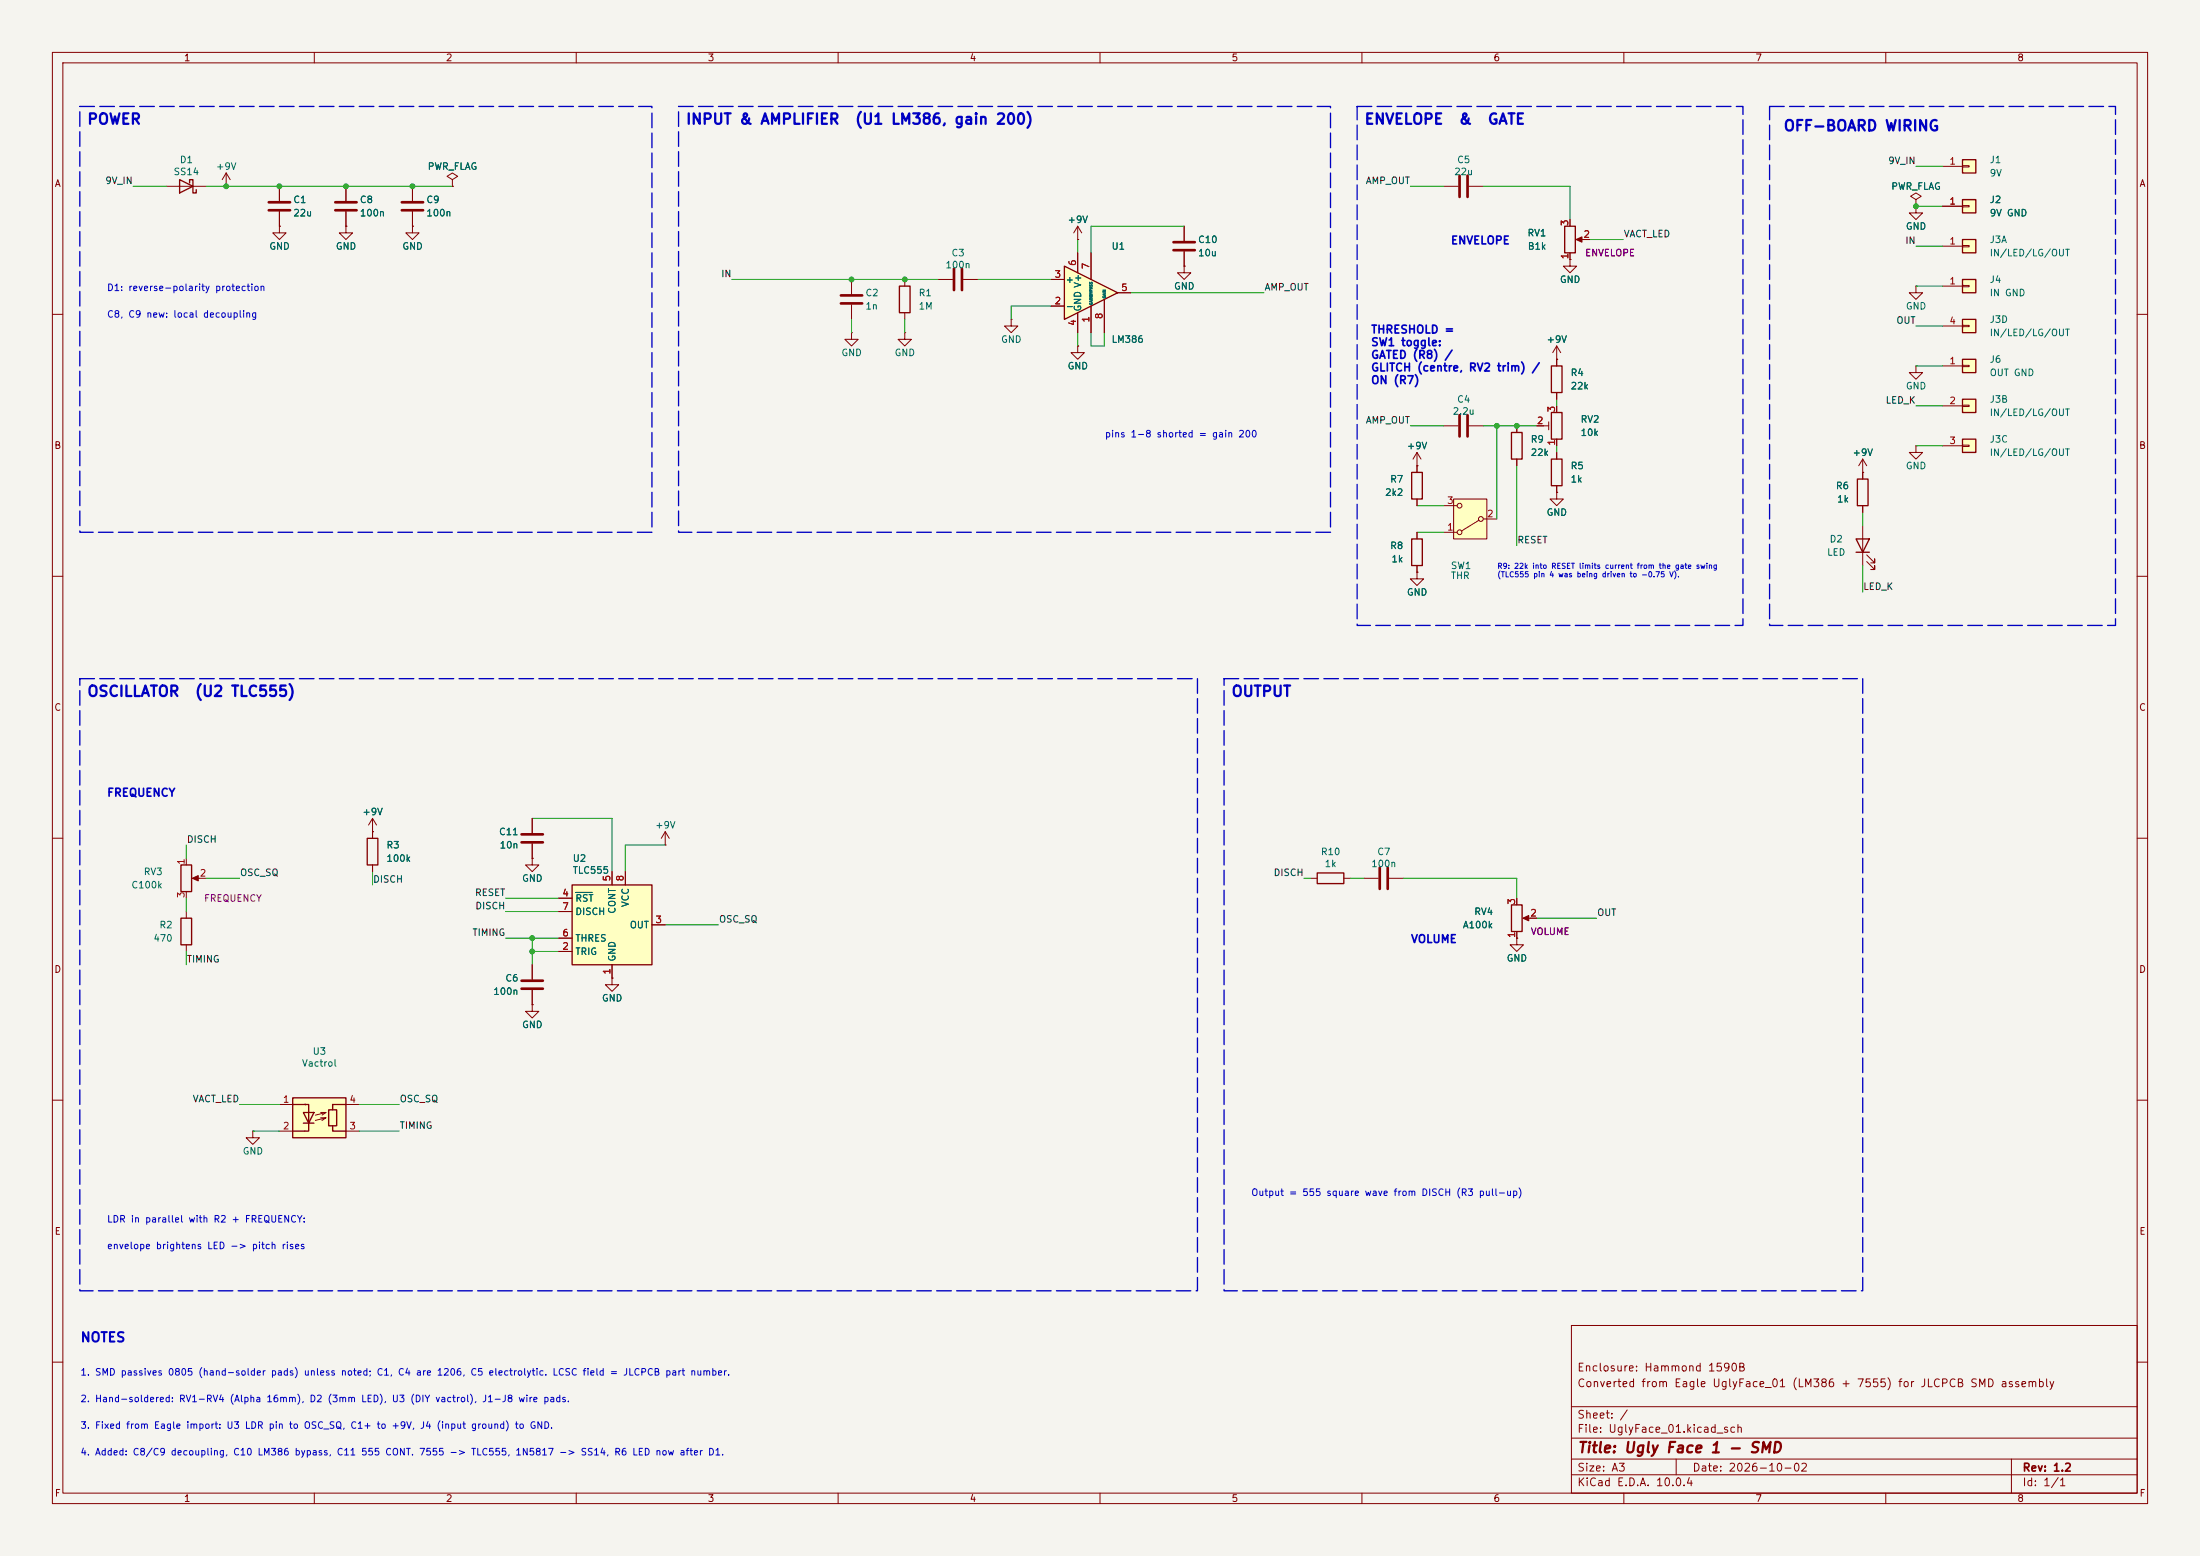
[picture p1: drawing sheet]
<svg xmlns="http://www.w3.org/2000/svg" width="420mm" height="297mm" viewBox="0 0 420 297" stroke-linecap="round" stroke-linejoin="round" font-family="sans-serif">
<path d="M0 0h420v297h-420z" fill="#f5f4ef" stroke="#f5f4ef" stroke-width=".19"/>
<g fill="none" stroke="#840000" stroke-width=".19">
<path d="M10 10h400v277h-400zM12 12h396v273h-396zM60 10v2M110 10v2M160 10v2M210 10v2M260 10v2M310 10v2M360 10v2M10 60h2M408 60h2M365.8 85.1v1.3h1.2l-1.2 1.2-1.3-1.2h1.3"/>
<path d="M365.8 85.1h.1M10 110h2M408 110h2M10 160h2M71.1 158.8v1.2M101.6 156.2v2.8M408 160h2M71.1 165.1v1.3M101.6 163.8v1.3h1.3l-1.3 1.3-1.3-1.3h1.3M101.6 163.8h.1M101.6 161v2.8M10 210h2"/>
<path d="M408 210h2M300 253h108v32h-108zM10 260h2M300 278.5h108M300 274.5h108M300 268.5h108M320 278.5v3M384 278.5v6.5M408 260h2M60 285v2M110 285v2M160 285v2"/>
<path d="M210 285v2M260 285v2M300 281.5h108M310 285v2M360 285v2"/>
</g>
<path d="M70.1 160h2v5.1h-2z" fill="none" stroke="#840000" stroke-width=".25"/>
<path d="M99.6 159.3h4M99.6 160.8h4" fill="none" stroke="#840000" stroke-width=".51"/>
<path d="M109.2 168.9h15.3v15.3h-15.3z" fill="#ffffc2"/>
<path d="M296.2 78.7h2v5.1h-2zM269.5 90.2h2v5.1h-2zM269.5 102.9h2v5.1h-2zM34.5 165.1h2.1v5.1h-2.1zM109.2 168.9h15.3v15.3h-15.3zM251.5 166.6h5v2.1h-5zM288.5 172.7h2.1v5.1h-2.1z" fill="none" stroke="#840000" stroke-width=".25"/>
<g fill="none" stroke="#840000" stroke-width=".19">
<path d="M297.2 68.6h.1M297.2 66l-.8 1.3M297.2 66l.7 1.3M297.2 66v2.6M297.2 77.5v1.2M270.5 88.9v1.3M270.5 95.3v1.2M293.4 81.3h2.3M295.7 80.5v1.5M297.2 83.8v1.3M270.5 101.6v1.3M270.5 108v1.2"/>
<path d="M71.1 158.8h.1M71.1 156.2l-.7 1.3M71.1 156.2l.8 1.3M71.1 156.2v2.6M127 158.8l-.8 1.2M127 158.8l.8 1.2M127 158.8v2.5M35.6 163.8v1.3M35.6 170.2v1.3M37.1 167.6h2.3M106.7 171.5h2.5M106.7 179.1h2.5"/>
<path d="M106.7 174h2.5M116.8 166.4v2.5M119.4 166.4v2.5M124.5 176.5h2.5M127 161.3h.1M250.2 167.6h1.3M256.5 167.6h1.3M260.3 167.6h2.8M265.2 167.6h2.8M289.6 179.1v1.2h1.2l-1.2 1.3-1.3-1.3h1.3M289.6 179.1h.1M289.6 171.5v1.2"/>
<path d="M289.6 177.8v1.3M291.1 175.3h2.3M106.7 181.6h2.5M116.8 184.2v2.5"/>
</g>
<path d="M109.9 170.3h3.1" fill="none" stroke="#006464" stroke-width=".19"/>
<path d="M263.4 165.6v4.1M264.9 165.6v4.1" fill="none" stroke="#840000" stroke-width=".51"/>
<g fill="#840000" stroke="#840000" stroke-width=".19">
<path d="M36.7 167.6l1.1-.5v1z"/>
<path d="M290.7 175.3l1.1-.5v1z"/>
</g>
<path d="M374.6 83.8h2.6v2.6h-2.6z" fill="#ffffc2"/>
<path d="M296.2 69.9h2v5h-2zM374.6 83.8h2.6v2.6h-2.6z" fill="none" stroke="#840000" stroke-width=".25"/>
<path d="M297.2 68.6v1.3M297.2 74.9v1.3M370.8 85.1h3.8M374.6 85h1.3v.2h-1.3zM270.5 109.2v1.3h1.3l-1.3 1.3-1.3-1.3h1.3M270.5 109.2h.1" fill="none" stroke="#840000" stroke-width=".19"/>
<path d="M277.5 95.3h6.3v7.6h-6.3z" fill="#ffffc2"/>
<g fill="none" stroke="#840000" stroke-width=".19">
<path d="M275.6 35.6h2.8M280.4 35.6h2.8M270.5 88.9h.1M270.5 86.4l-.8 1.2M270.5 86.4l.8 1.2M270.5 86.4v2.5M275.6 96.5h2.5M275.6 81.3h2.8M277.5 95.3h6.3v7.6h-6.3zM280.4 81.3h2.8M282.3 99.3l-3.3 2M283.2 99.1h2.5"/>
<path d="M289.6 81.3v1.3M289.6 87.6v1.3M297.2 94v1.3h1.2l-1.2 1.2-1.3-1.2h1.3M297.2 94h.1M297.2 86.4v1.2M297.2 92.7v1.3M275.6 101.6h2.5"/>
<circle cx="278.6" cy="96.5" r=".46"/>
<circle cx="282.7" cy="99.1" r=".46"/>
<circle cx="278.6" cy="101.6" r=".46"/>
</g>
<path d="M278.6 33.5v4.1M280.2 33.5v4.1M278.6 79.2v4.1M280.2 79.2v4.1" fill="none" stroke="#840000" stroke-width=".51"/>
<path d="M288.5 82.6h2.1v5h-2.1zM296.2 87.6h2v5.1h-2z" fill="none" stroke="#840000" stroke-width=".25"/>
<path d="M374.6 68.6h2.6v2.5h-2.6z" fill="#ffffc2"/>
<path d="M374.6 68.6h2.6v2.5h-2.6z" fill="none" stroke="#840000" stroke-width=".25"/>
<path d="M370.8 69.9h3.8M374.6 69.7h1.3v.3h-1.3z" fill="none" stroke="#840000" stroke-width=".19"/>
<path d="M374.6 76.2h2.6v2.5h-2.6z" fill="#ffffc2"/>
<path d="M298.7 43.2h2v5.1h-2zM374.6 76.2h2.6v2.5h-2.6zM34.5 175.3h2.1v5h-2.1z" fill="none" stroke="#840000" stroke-width=".25"/>
<g fill="none" stroke="#840000" stroke-width=".19">
<path d="M66 35.6v2.8M78.7 35.6v2.8M86.4 34.3l1-.6-1-.7-1.1 .7 1.1 .6v1.3M86.4 35.6h.1M66 43.2v1.3h1.3l-1.3 1.2-1.2-1.2h1.2M66 43.2h.1M66 40.4v2.8M78.7 43.2v1.3h1.3l-1.3 1.2-1.2-1.2h1.2M78.7 43.2h.1M78.7 40.4v2.8M299.7 49.5v1.3h1.3l-1.3 1.3-1.3-1.3h1.3M299.7 49.5h.1"/>
<path d="M299.7 41.9v1.3M299.7 48.3v1.2M301.2 45.7h2.3M370.8 77.5h3.8M374.6 77.3h1.3v.3h-1.3zM35.6 174v1.3M35.6 180.3v1.3M116.8 186.7v1.3h1.3l-1.3 1.2-1.2-1.2h1.2M116.8 186.7h.1"/>
</g>
<path d="M300.9 45.7l1.1-.5v1z" fill="#840000" stroke="#840000" stroke-width=".19"/>
<path d="M64 38.6h4.1M76.7 38.6h4.1M64 40.1h4.1M76.7 40.1h4.1" fill="none" stroke="#840000" stroke-width=".51"/>
<path d="M55.9 209.6h10.1v7.6h-10.1z" fill="#ffffc2"/>
<path d="M55.9 209.6h10.1v7.6h-10.1zM55.9 210.8h2.5M57.9 212.3h2l-1 2.1zM57.9 214.4h2M58.2 210.8h.7v5.1h-3M62.7 211.8h1.6v3.1h-1.6zM63.5 214.9v1h2.5M66 210.8h-2.5v1" fill="none" stroke="#840000" stroke-width=".25"/>
<g fill="none" stroke="#840000" stroke-width=".19">
<path d="M101.6 191.8v1.2h1.3l-1.3 1.3-1.3-1.3h1.3M101.6 191.8h.1M101.6 184.2v2.7M101.6 189v2.8M48.3 215.9v1.3h1.2l-1.2 1.2-1.3-1.2h1.3M48.3 215.9h.1M53.3 210.8h2.6M53.3 215.9h2.6M61.2 212.3h1l-.7 .6M61.2 213.4h1l-.7 .5M62.2 212.3l-2 .6M62.2 213.4l-2 .5"/>
<path d="M66 210.8h2.6M66 215.9h2.6"/>
</g>
<path d="M99.6 187.2h4M99.6 188.7h4" fill="none" stroke="#840000" stroke-width=".51"/>
<path d="M374.6 38.1h2.6v2.5h-2.6z" fill="#ffffc2"/>
<path d="M374.6 38.1h2.6v2.5h-2.6z" fill="none" stroke="#840000" stroke-width=".25"/>
<path d="M370.8 39.4h3.8M374.6 39.2h1.3v.3h-1.3z" fill="none" stroke="#840000" stroke-width=".19"/>
<path d="M374.6 45.7h2.6v2.6h-2.6z" fill="#ffffc2"/>
<path d="M374.6 45.7h2.6v2.6h-2.6z" fill="none" stroke="#840000" stroke-width=".25"/>
<path d="M370.8 47h3.8M374.6 46.9h1.3v.2h-1.3z" fill="none" stroke="#840000" stroke-width=".19"/>
<path d="M374.6 53.3h2.6v2.6h-2.6z" fill="#ffffc2"/>
<path d="M374.6 53.3h2.6v2.6h-2.6z" fill="none" stroke="#840000" stroke-width=".25"/>
<path d="M370.8 54.6h3.8M374.6 54.5h1.3v.2h-1.3z" fill="none" stroke="#840000" stroke-width=".19"/>
<path d="M374.6 30.5h2.6v2.5h-2.6z" fill="#ffffc2"/>
<path d="M34.3 34.3l2.5 1.3-2.5 1.2zM36.2 34.9v-.6h.6v2.5h.7v-.6M374.6 30.5h2.6v2.5h-2.6zM354.6 91.4h2v5.1h-2zM354.3 102.9h2.6l-1.3 2.5zM354.3 105.4h2.6" fill="none" stroke="#840000" stroke-width=".25"/>
<g fill="none" stroke="#840000" stroke-width=".19">
<path d="M31.7 35.6h7.7M370.8 31.8h3.8M374.6 31.6h1.3v.3h-1.3zM162.6 53.3v2.8M162.6 58.2v2.8M162.6 63.5v1.3h1.2l-1.2 1.2-1.3-1.2h1.3M162.6 63.5h.1M172.7 63.5v1.3h1.3l-1.3 1.2-1.3-1.2h1.3M172.7 63.5h.1M355.6 90.2h.1M355.6 87.6v3.8M355.6 96.5v1.3"/>
<path d="M355.6 87.6l-.8 1.3M355.6 87.6l.8 1.3M355.6 100.3v7.7M356.4 107.2l1.5 1.5v-.7v.7h-.8M356.4 105.9l1.5 1.5v-.7v.7h-.8"/>
</g>
<path d="M160.5 56.4h4.1M160.5 57.9h4.1" fill="none" stroke="#840000" stroke-width=".51"/>
<path d="M203.2 50.8l10.2 5.1-10.2 5.1z" fill="#ffffc2"/>
<path d="M171.7 54.6h2v5.1h-2zM203.2 50.8l10.2 5.1-10.2 5.1z" fill="none" stroke="#840000" stroke-width=".25"/>
<g fill="none" stroke="#840000" stroke-width=".19">
<path d="M53.3 35.6v2.8M53.3 43.2v1.3h1.3l-1.3 1.2-1.2-1.2h1.2M53.3 43.2h.1M53.3 40.4v2.8M172.7 53.3v1.3M172.7 59.7v1.3M179.1 53.3h2.8M183.9 53.3h2.8M200.7 58.4h2.5M200.7 53.3h2.5M205.7 45.7h.1M205.7 43.2v2.5"/>
<path d="M205.7 48.3v3.8M205.7 59.7v3.8M205.7 43.2l-.7 1.3M205.7 43.2l.8 1.3M208.3 48.3v5M208.3 58.4v5.1M210.8 57.2v6.3M213.4 55.9h2.5M226.1 50.8v1.3h1.2l-1.2 1.2-1.3-1.2h1.3M226.1 50.8h.1M226.1 43.2v2.8M226.1 48v2.8"/>
<path d="M193 61v1.2h1.3l-1.3 1.3-1.2-1.3h1.2M193 61h.1M205.7 66v1.3h1.3l-1.3 1.3-1.2-1.3h1.2M205.7 66h.1"/>
</g>
<path d="M51.3 38.6h4.1M51.3 40.1h4.1M182.1 51.3v4.1M183.6 51.3v4.1M224 46.2h4.1M224 47.8h4.1" fill="none" stroke="#840000" stroke-width=".51"/>
<path d="M374.6 61h2.6v2.5h-2.6z" fill="#ffffc2"/>
<path d="M374.6 61h2.6v2.5h-2.6z" fill="none" stroke="#840000" stroke-width=".25"/>
<g fill="none" stroke="#840000" stroke-width=".19">
<path d="M43.2 35.6h.1M43.2 33l-.8 1.3M43.2 33l.7 1.3M43.2 33v2.6M53.3 35.6v2.8M66 35.6v2.8M78.7 35.6v2.8M86.4 35.6h.1M365.8 39.4v1.2h1.2l-1.2 1.3-1.3-1.3h1.3M365.8 39.4h.1M365.8 38.1l1-.6-1-.7-1.1 .7 1.1 .6v1.3M370.8 39.4h3.8"/>
<path d="M53.3 43.2h.1M53.3 40.4v2.8M66 43.2h.1M66 40.4v2.8M78.7 43.2h.1M78.7 40.4v2.8M200.7 58.4h2.5M200.7 53.3h2.5M205.7 45.7h.1M205.7 48.3v3.8M205.7 59.7v3.8M208.3 48.3v5"/>
<path d="M208.3 58.4v5.1M210.8 57.2v6.3M213.4 55.9h2.5M226.1 50.8h.1M226.1 43.2v2.8M226.1 48v2.8M299.7 49.5h.1M299.7 41.9v1.3M299.7 48.3v1.2M302.3 45.7h1.2M365.8 54.6v1.3h1.2l-1.2 1.3-1.3-1.3h1.3M365.8 54.6h.1"/>
<path d="M205.7 66h.1M297.2 68.6h.1M297.2 68.6v1.3M297.2 74.9v1.3M297.2 77.5v1.2M365.8 69.9v1.2h1.2l-1.2 1.3-1.3-1.3h1.3M365.8 69.9h.1M370.8 62.2h3.8M374.6 62.1h1.3v.3h-1.3zM270.5 88.9h.1M270.5 88.9v1.3M270.5 95.3v1.2"/>
<path d="M289.6 81.3v1.3M289.6 87.6v1.3M293.4 81.3h1.2M297.2 94h.1M297.2 83.8v1.3M297.2 86.4v1.2M297.2 92.7v1.3M355.6 90.2h.1M355.6 90.2v1.2M355.6 96.5v1.3M270.5 109.2h.1M270.5 101.6v1.3"/>
<path d="M270.5 108v1.2M71.1 158.8h.1M71.1 158.8v1.2M101.6 156.2v2.8M71.1 165.1v1.3M101.6 163.8h.1M101.6 161v2.8M106.7 171.5h2.5M106.7 179.1h2.5M106.7 174h2.5M116.8 166.4v2.5M119.4 166.4v2.5"/>
<path d="M124.5 176.5h2.5M289.6 179.1h.1M289.6 171.5v1.2M289.6 177.8v1.3M292.1 175.3h1.3M101.6 191.8h.1M101.6 184.2v2.7M101.6 189v2.8M106.7 181.6h2.5M116.8 186.7h.1M116.8 184.2v2.5"/>
</g>
<g fill="none" stroke="#009600" stroke-width=".19">
<path d="M25.4 35.6h6.3M39.4 35.6h47M269.2 35.6h6.4M283.2 35.6h16.5v6.3M365.8 39.4h5M365.8 31.8h5M139.7 53.3h39.4M186.7 53.3h14M200.7 58.4h-7.7v2.6M205.7 45.7v2.6M215.9 55.9h25.4M226.1 43.2h-17.8v5.1"/>
<path d="M303.5 45.7h6.4M365.8 47h5M365.8 54.6h5M162.6 61v2.5M172.7 61v2.5M205.7 63.5v2.5M208.3 63.5v2.5h2.5v-2.5M297.2 76.2v1.3M365.8 77.5h5M365.8 69.9h5M365.8 62.2h5M269.2 81.3h6.4"/>
<path d="M270.5 96.5h5.1M283.2 81.3h10.2M285.7 81.3v17.8M289.6 88.9v15.2M297.2 85.1v1.3M355.6 97.8v2.5M365.8 85.1h5M270.5 101.6h5.1M355.6 108v5M101.6 156.2h15.2v10.2M35.6 161.3v2.5M35.6 171.5v2.5"/>
<path d="M39.4 167.6h6.3M71.1 166.4v2.5M96.5 174h10.2M96.5 171.5h10.2M96.5 179.1h10.2M101.6 179.1v5.1M127 161.3h-7.6v5.1M127 176.5h10.2M248.9 167.6h1.3M257.8 167.6h2.5M268 167.6h21.6v3.9M293.4 175.3h11.4"/>
<path d="M35.6 181.6v2.6M101.6 181.6h5.1M45.7 210.8h7.6M48.3 215.9h5M68.6 215.9h7.6M68.6 210.8h7.6"/>
</g>
<path d="M15.2 20.3h109.3v81.3h-109.3zM129.5 20.3h124.5v81.3h-124.5zM259.1 20.3h73.6v99.1h-73.6zM337.8 20.3h66.1v99.1h-66.1zM15.2 129.5h213.4v116.9h-213.4zM233.7 129.5h121.9v116.9h-121.9z" fill="none" stroke="#0000c2" stroke-width=".25" stroke-dasharray="2.8 1"/>
<path d="M109.9 170.3h3.1" fill="none" stroke="#006464" stroke-width=".19"/>
<g fill="#009600" stroke="#009600" stroke-width=".19">
<circle cx="285.7" cy="81.3" r=".46"/>
<circle cx="162.6" cy="53.3" r=".46"/>
<circle cx="172.7" cy="53.3" r=".46"/>
<circle cx="43.2" cy="35.6" r=".46"/>
<circle cx="53.3" cy="35.6" r=".46"/>
<circle cx="78.7" cy="35.6" r=".46"/>
<circle cx="66" cy="35.6" r=".46"/>
<circle cx="289.6" cy="81.3" r=".46"/>
<circle cx="365.8" cy="39.4" r=".46"/>
<circle cx="101.6" cy="179.1" r=".46"/>
<circle cx="101.6" cy="181.6" r=".46"/>
</g>
<g font-size="2" fill="#0000c2">
<text x="16.5" y="24.2">POWER</text>
<text x="130.8" y="24.2">INPUT &amp; AMPLIFIER</text>
<text x="163.1" y="24.2">(U1 LM386, gain 200)</text>
<text x="260.3" y="24.2">ENVELOPE</text>
<text x="278.3" y="24.2">&amp;</text>
<text x="283.9" y="24.2">GATE</text>
<text x="340.4" y="25.5">OFF-BOARD WIRING</text>
<text x="16.5" y="133.5">OSCILLATOR</text>
<text x="37.1" y="133.5">(U2 TLC555)</text>
<text x="234.9" y="133.5">OUTPUT</text>
</g>
<text font-size="2" fill="#840000" x="301" y="277.8">Title: Ugly Face 1 - SMD</text>
<text font-size="1.8" fill="#0000c2" x="15.2" y="256.6">NOTES</text>
<g font-size="1.5" fill="#0000c2">
<text x="276.9" y="47">ENVELOPE</text>
<text x="261.6" y="64">THRESHOLD =</text>
<text x="261.6" y="66.4">SW1 toggle:</text>
<text x="261.6" y="68.9">GATED (R8) /</text>
<text x="261.6" y="71.3">GLITCH (centre, RV2 trim) /</text>
<text x="261.6" y="73.7">ON (R7)</text>
<text x="20.3" y="152.4">FREQUENCY</text>
<text x="269.2" y="180.4">VOLUME</text>
</g>
<g font-size="1.5" fill="#840000">
<text x="301" y="262.1">Enclosure: Hammond 1590B</text>
<text x="301" y="265.1">Converted from Eagle UglyFace_01 (LM386 + 7555) for JLCPCB SMD assembly</text>
<text x="301" y="273.8">File: UglyFace_01.kicad_sch</text>
<text x="301" y="271.1">Sheet: /</text>
<text x="301" y="281.2">Size: A3</text>
<text x="323" y="281.2">Date: 2026-10-02</text>
<text x="386" y="281.2">Rev: 1.2</text>
<text x="301" y="284">KiCad E.D.A. 10.0.4</text>
<text x="386" y="284">Id: 1/1</text>
</g>
<g font-size="1.3" fill="#840000">
<text x="35" y="12">1</text>
<text x="85" y="12">2</text>
<text x="135" y="12">3</text>
<text x="185" y="12">4</text>
<text x="235" y="12">5</text>
<text x="285" y="12">6</text>
<text x="335" y="12">7</text>
<text x="385" y="12">8</text>
<text x="10.3" y="36">A</text>
<text x="408.3" y="36">A</text>
<text x="10.3" y="86">B</text>
<text x="408.2" y="86">B</text>
<text x="10.3" y="136">C</text>
<text x="408.2" y="136">C</text>
<text x="10.3" y="186">D</text>
<text x="408.2" y="186">D</text>
<text x="10.3" y="236">E</text>
<text x="408.3" y="236">E</text>
<text x="10.3" y="286">F</text>
<text x="35" y="287">1</text>
<text x="85" y="287">2</text>
<text x="135" y="287">3</text>
<text x="185" y="287">4</text>
<text x="235" y="287">5</text>
<text x="285" y="287">6</text>
<text x="335" y="287">7</text>
<text x="385" y="287">8</text>
<text x="408.3" y="286">F</text>
</g>
<g font-size="1.3" fill="#0f0f0f">
<text x="20" y="35.4">9V_IN</text>
<text x="260.6" y="35.4">AMP_OUT</text>
<text x="360.4" y="31.6">9V_IN</text>
<text x="309.9" y="45.6">VACT_LED</text>
<text x="363.6" y="46.9">IN</text>
<text x="137.6" y="53.2">IN</text>
<text x="241.3" y="55.8">AMP_OUT</text>
<text x="361.9" y="62.1">OUT</text>
<text x="359.9" y="77.3">LED_K</text>
<text x="260.6" y="81.2">AMP_OUT</text>
<text x="289.6" y="104">RESET</text>
<text x="355.6" y="112.9">LED_K</text>
<text x="35.6" y="161.2">DISCH</text>
<text x="45.7" y="167.5">OSC_SQ</text>
<text x="243" y="167.5">DISCH</text>
<text x="71.1" y="168.8">DISCH</text>
<text x="90.6" y="171.3">RESET</text>
<text x="90.6" y="173.9">DISCH</text>
<text x="90.1" y="178.9">TIMING</text>
<text x="137.2" y="176.4">OSC_SQ</text>
<text x="304.8" y="175.1">OUT</text>
<text x="35.6" y="184">TIMING</text>
<text x="36.7" y="210.7">VACT_LED</text>
<text x="76.2" y="210.7">OSC_SQ</text>
<text x="76.2" y="215.8">TIMING</text>
</g>
<g font-size="1.3" fill="#006464">
<text x="33" y="33.7">SS14</text>
<text x="34.2" y="31.5">D1</text>
<text x="41.1" y="32.7">+9V</text>
<text x="81.5" y="32.7">PWR_FLAG</text>
<text x="277.5" y="33.7">22u</text>
<text x="278.1" y="31.5">C5</text>
<text x="379.7" y="31.5">J1</text>
<text x="379.7" y="34">9V</text>
<text x="55.9" y="39.1">C1</text>
<text x="55.9" y="41.6">22u</text>
<text x="68.6" y="39.1">C8</text>
<text x="68.6" y="41.6">100n</text>
<text x="81.3" y="39.1">C9</text>
<text x="81.3" y="41.6">100n</text>
<text x="360.9" y="36.5">PWR_FLAG</text>
<text x="379.7" y="39.1">J2</text>
<text x="379.7" y="41.6">9V GND</text>
<text x="51.3" y="48">GND</text>
<text x="64" y="48">GND</text>
<text x="76.7" y="48">GND</text>
<text x="203.7" y="42.9">+9V</text>
<text x="212.1" y="48">U1</text>
<text x="228.6" y="46.7">C10</text>
<text x="291.5" y="45.4">RV1</text>
<text x="291.6" y="48">B1k</text>
<text x="363.7" y="44.2">GND</text>
<text x="379.7" y="46.7">J3A</text>
<text x="180.4" y="51.5">100n</text>
<text x="181.5" y="49.2">C3</text>
<text x="228.6" y="49.2">10u</text>
<text x="379.7" y="49.2">IN/LED/LG/OUT</text>
<text x="165.1" y="56.9">C2</text>
<text x="165.1" y="59.4">1n</text>
<text x="175.3" y="56.9">R1</text>
<text x="175.3" y="59.4">1M</text>
<text x="203.3" y="59.4">-</text>
<text x="203.3" y="54.3">+</text>
<text x="206.7" y="59.6" transform="rotate(-90 206.7 59.6)">GND V+</text>
<text x="224" y="55.6">GND</text>
<text x="297.7" y="54.3">GND</text>
<text x="363.7" y="59.4">GND</text>
<text x="379.7" y="54.3">J4</text>
<text x="379.7" y="56.9">IN GND</text>
<text x="191" y="65.7">GND</text>
<text x="212.1" y="65.7">LM386</text>
<text x="295.1" y="65.7">+9V</text>
<text x="379.7" y="61.9">J3D</text>
<text x="379.7" y="64.5">IN/LED/LG/OUT</text>
<text x="160.5" y="68.3">GND</text>
<text x="170.7" y="68.3">GND</text>
<text x="203.7" y="70.8">GND</text>
<text x="379.7" y="69.6">J6</text>
<text x="278.1" y="77.2">C4</text>
<text x="299.7" y="72.1">R4</text>
<text x="299.7" y="74.6">22k</text>
<text x="363.7" y="74.6">GND</text>
<text x="379.7" y="72.1">OUT GND</text>
<text x="379.7" y="77.2">J3B</text>
<text x="277.2" y="79.5">2.2u</text>
<text x="301.6" y="81">RV2</text>
<text x="301.6" y="83.5">10k</text>
<text x="379.7" y="79.7">IN/LED/LG/OUT</text>
<text x="268.5" y="86.1">+9V</text>
<text x="292.1" y="84.8">R9</text>
<text x="292.1" y="87.3">22k</text>
<text x="299.7" y="89.9">R5</text>
<text x="353.6" y="87.3">+9V</text>
<text x="363.7" y="89.9">GND</text>
<text x="379.7" y="84.8">J3C</text>
<text x="379.7" y="87.3">IN/LED/LG/OUT</text>
<text x="264.3" y="95">2k2</text>
<text x="265.3" y="92.4">R7</text>
<text x="299.7" y="92.4">1k</text>
<text x="350.4" y="93.7">R6</text>
<text x="295.1" y="98.8">GND</text>
<text x="350.6" y="96.2">1k</text>
<text x="265.3" y="105.1">R8</text>
<text x="265.5" y="107.7">1k</text>
<text x="348.7" y="106.4">LED</text>
<text x="349.2" y="103.8">D2</text>
<text x="276.9" y="110.8">THR</text>
<text x="276.9" y="108.9">SW1</text>
<text x="268.5" y="114">GND</text>
<text x="69.1" y="155.9">+9V</text>
<text x="95.2" y="159.7">C11</text>
<text x="125" y="158.5">+9V</text>
<text x="27.3" y="167.3">RV3</text>
<text x="73.7" y="162.3">R3</text>
<text x="73.7" y="164.8">100k</text>
<text x="95.3" y="162.3">10n</text>
<text x="109.2" y="164.8">U2</text>
<text x="109.2" y="167.1">TLC555</text>
<text x="252.1" y="163.5">R10</text>
<text x="252.8" y="165.8">1k</text>
<text x="261.7" y="165.8">100n</text>
<text x="262.8" y="163.5">C7</text>
<text x="25" y="169.9">C100k</text>
<text x="99.6" y="168.6">GND</text>
<text x="109.7" y="172.4">RST</text>
<text x="120.4" y="173.2" transform="rotate(-90 120.4 173.2)">VCC</text>
<text x="30.3" y="177.5">R2</text>
<text x="109.7" y="175">DISCH</text>
<text x="117.8" y="174.5" transform="rotate(-90 117.8 174.5)">CONT</text>
<text x="120.1" y="177.5">OUT</text>
<text x="279.2" y="177.5">A100k</text>
<text x="281.3" y="175">RV4</text>
<text x="29.2" y="180">470</text>
<text x="109.7" y="182.6">TRIG</text>
<text x="109.7" y="180">THRES</text>
<text x="117.8" y="183.6" transform="rotate(-90 117.8 183.6)">GND</text>
<text x="287.5" y="183.9">GND</text>
<text x="94.1" y="190.2">100n</text>
<text x="96.4" y="187.7">C6</text>
<text x="114.8" y="191.5">GND</text>
<text x="99.6" y="196.6">GND</text>
<text x="57.5" y="203.9">Vactrol</text>
<text x="59.6" y="201.6">U3</text>
<text x="46.2" y="220.7">GND</text>
</g>
<g font-size="1.3" fill="#a90000">
<text x="372" y="31.7">1</text>
<text x="372" y="39.3">1</text>
<text x="299.7" y="43.3" transform="rotate(-90 299.7 43.3)">3</text>
<text x="302.2" y="45.7">2</text>
<text x="372" y="47">1</text>
<text x="201.2" y="53.3">3</text>
<text x="205.7" y="50.9" transform="rotate(-90 205.7 50.9)">6</text>
<text x="208.3" y="51.5" transform="rotate(-90 208.3 51.5)">7</text>
<text x="299.7" y="49.6" transform="rotate(-90 299.7 49.6)">1</text>
<text x="201.2" y="58.4">2</text>
<text x="213.9" y="55.9">5</text>
<text x="372" y="54.6">1</text>
<text x="205.7" y="62.3" transform="rotate(-90 205.7 62.3)">4</text>
<text x="208.3" y="61.7" transform="rotate(-90 208.3 61.7)">1</text>
<text x="210.8" y="61" transform="rotate(-90 210.8 61)">8</text>
<text x="372" y="62.2">4</text>
<text x="372" y="69.8">1</text>
<text x="372" y="77.4">2</text>
<text x="293.3" y="81.3">2</text>
<text x="297.2" y="78.8" transform="rotate(-90 297.2 78.8)">3</text>
<text x="297.2" y="85.2" transform="rotate(-90 297.2 85.2)">1</text>
<text x="372" y="85.1">3</text>
<text x="276.2" y="101.6">1</text>
<text x="276.2" y="96.5">3</text>
<text x="283.8" y="99">2</text>
<text x="35.5" y="165.2" transform="rotate(-90 35.5 165.2)">1</text>
<text x="38" y="167.6">2</text>
<text x="35.5" y="171.5" transform="rotate(-90 35.5 171.5)">3</text>
<text x="107.2" y="171.4">4</text>
<text x="107.2" y="174">7</text>
<text x="116.8" y="168.3" transform="rotate(-90 116.8 168.3)">5</text>
<text x="119.4" y="168.3" transform="rotate(-90 119.4 168.3)">8</text>
<text x="289.5" y="172.8" transform="rotate(-90 289.5 172.8)">3</text>
<text x="107.2" y="179">6</text>
<text x="125" y="176.5">3</text>
<text x="289.5" y="179.1" transform="rotate(-90 289.5 179.1)">1</text>
<text x="292" y="175.2">2</text>
<text x="107.2" y="181.6">2</text>
<text x="116.8" y="186.1" transform="rotate(-90 116.8 186.1)">1</text>
<text x="53.9" y="210.8">1</text>
<text x="53.9" y="215.9">2</text>
<text x="66.6" y="215.9">3</text>
<text x="66.6" y="210.8">4</text>
</g>
<g font-size="1.3" fill="#840084">
<text x="302.5" y="49.2">ENVELOPE</text>
<text x="38.8" y="172.4">FREQUENCY</text>
<text x="292.1" y="178.8">VOLUME</text>
</g>
<g font-size="1.3" fill="#0000c2">
<text x="20.3" y="55.9">D1: reverse-polarity protection</text>
<text x="20.3" y="60.9">C8, C9 new: local decoupling</text>
<text x="210.8" y="83.8">pins 1-8 shorted = gain 200</text>
<text x="20.3" y="233.7">LDR in parallel with R2 + FREQUENCY:</text>
<text x="238.8" y="228.6">Output = 555 square wave from DISCH (R3 pull-up)</text>
<text x="20.3" y="238.7">envelope brightens LED -&gt; pitch rises</text>
<text x="15.2" y="262.9">1. SMD passives 0805 (hand-solder pads) unless noted; C1, C4 are 1206, C5 electrolytic. LCSC field = JLCPCB part number.</text>
<text x="15.2" y="267.9">2. Hand-soldered: RV1-RV4 (Alpha 16mm), D2 (3mm LED), U3 (DIY vactrol), J1-J8 wire pads.</text>
<text x="15.2" y="273">3. Fixed from Eagle import: U3 LDR pin to OSC_SQ, C1+ to +9V, J4 (input ground) to GND.</text>
<text x="15.2" y="278.1">4. Added: C8/C9 decoupling, C10 LM386 bypass, C11 555 CONT. 7555 -&gt; TLC555, 1N5817 -&gt; SS14, R6 LED now after D1.</text>
</g>
<g font-size="1" fill="#0000c2">
<text x="285.8" y="108.8">R9: 22k into RESET limits current from the gate swing</text>
<text x="285.8" y="110.4">(TLC555 pin 4 was being driven to -0.75 V).</text>
</g>
<g font-size=".5" fill="#006464">
<text x="208.7" y="58.3" transform="rotate(-90 208.7 58.3)">GAINBYPASS</text>
<text x="211.2" y="57" transform="rotate(-90 211.2 57)">GAIN</text>
</g>
</svg>
